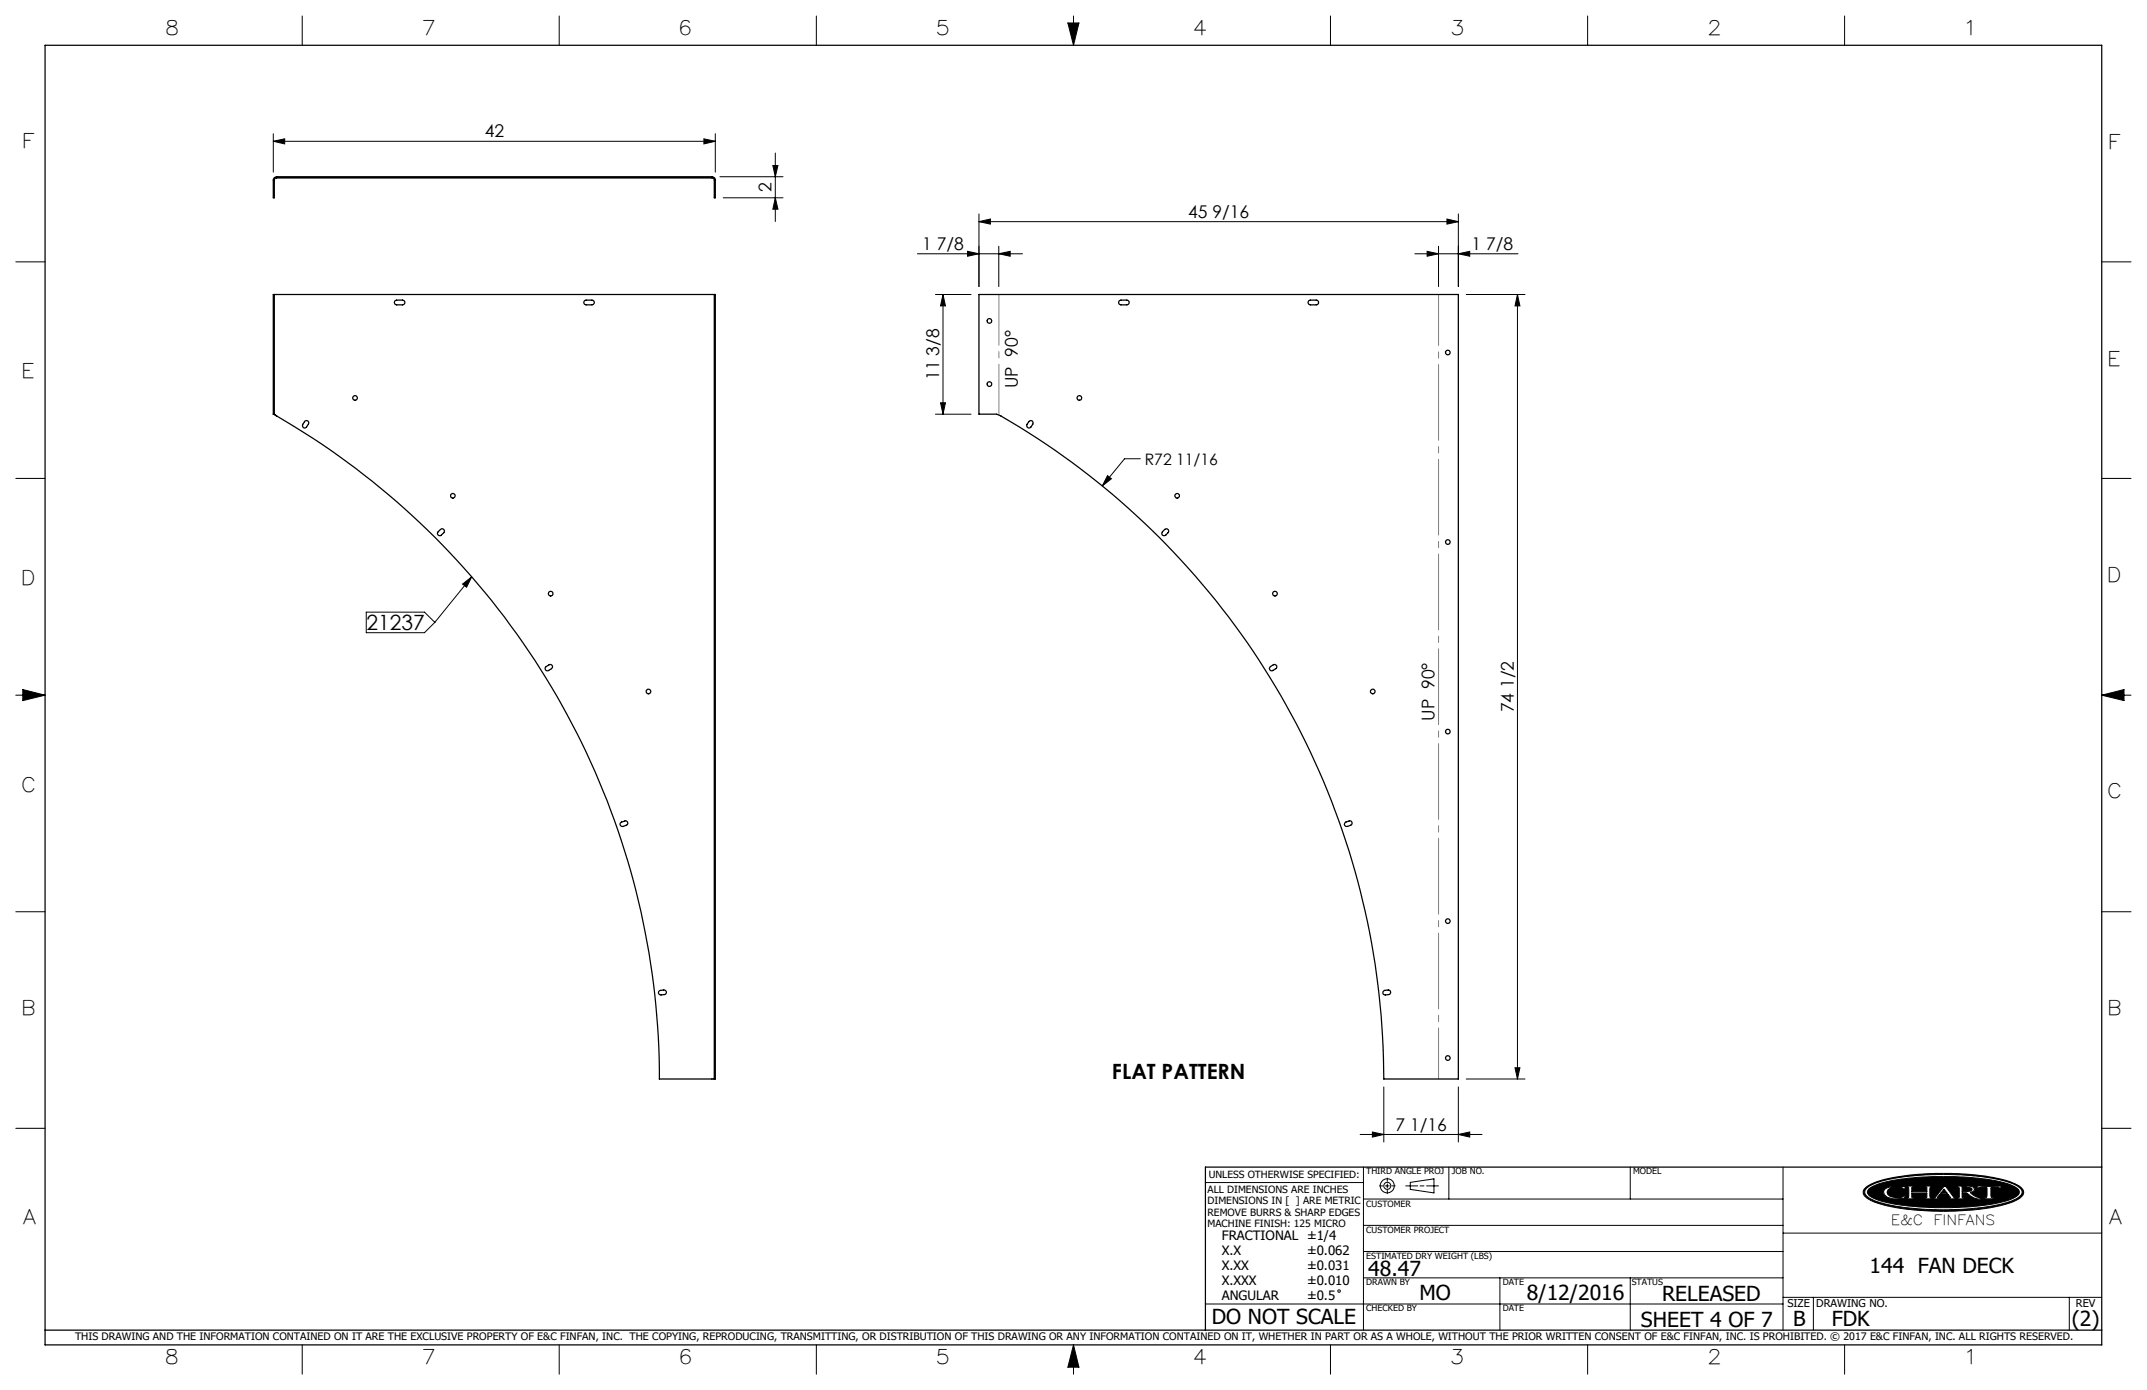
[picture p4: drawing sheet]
<svg xmlns="http://www.w3.org/2000/svg" width="432mm" height="279mm" viewBox="0 0 432 279" stroke-linecap="round" stroke-linejoin="round" font-family="sans-serif">
<g fill="none" stroke="#000" stroke-width=".2">
<path d="M60.8 3.2v5.9M112.5 3.2v5.9M164.2 3.2v5.9M214.8 4.6h2.2l-1.1 4.5zM215.9 3.2v5.9M267.6 3.2v5.9M319.3 3.2v5.9M371 3.2v5.9M55 28.4l2.3-.5v1zM55 26.9v7.7M55 28.4h88.9M141.6 27.9l2.3 .5-2.3 .5z"/>
<path d="M143.9 26.9v7.7M144.8 35.5h12.7M145.5 39.8h12M155.4 33.3h1.1l-.6 2.2zM155.9 30.8v13.7M155.9 39.8l.6 2.3h-1.1zM3.2 52.6h5.9M184.5 51h21.1M188.1 59.2h7.2M189.7 59.2l.4 2.3h-.9zM189.7 59.2v24.1M194.6 50.5l2.3 .5-2.3 .5z"/>
<path d="M196.9 44.6l2.3-.6v1zM196.9 43v14.6M196.9 44.6h96.4M200.9 51l2.3-.5v1zM200.9 49.5v8.1M284.6 51h20.7M287 50.5l2.3 .5-2.3 .5zM289.3 49.5v8.1M291 44l2.3 .6-2.3 .4zM293.3 51l2.3-.5v1zM293.3 43v14.6M294.9 59.2h11.8"/>
<path d="M305.2 59.2l.5 2.3h-1zM305.2 59.2v157.7M422.7 52.6h5.9M3.2 96.2h5.9M188.1 83.3h7.2M189.2 81h.9l-.4 2.3zM222.7 95.6l.8 .6-1.8 1.5zM229.3 92.2h-3.1l-4.5 5.5M422.7 96.2h5.9M93 117.4l1.9-1.4-1.1 2zM94.9 116l-7.4 9.1M3.2 139.7h5.9"/>
<path d="M4.6 138.6l4.5 1.1-4.5 1.1zM73.7 123h11.7l2.1 2.1-2.1 2.1h-11.7zM422.7 139.7h5.9M422.7 139.7l4.5-1.1v2.2zM3.2 183.3h5.9M422.7 183.3h5.9M278.3 218.5v11.1M293.3 218.5v11.1M294.9 216.9h11.8M304.7 214.6h1l-.5 2.3zM3.2 226.8h5.9M242.4 237.7h31.8"/>
<path d="M273.5 228h24.6M274.2 234.6v32.8M276 227.5l2.3 .5-2.3 .6zM277.4 238.4h.7M278.6 238.4h.8M279 236.8v.7M279 238v.8M279 239.3v.6M279.9 238.4h.7M282.7 238.4h2.4M283.6 237.7l4.8-.7v2.8l-4.8-.7zM285.6 238.4h.8"/>
<path d="M286.9 238.4h2.4M291.4 234.6v6.4M293.3 228l2.3-.5v1.1zM327.9 234.6v6.4M358.6 234.6v32.8M375.3 238.7a16.2 16.2 0 0 1 7.4-2.3 55.4 55.4 0 0 1 21.3 1.1l1.9 .8a1.36 1.36 0 0 1 1.1 1.1 1.36 1.36 0 0 1-.7 1.4 23 23 0 0 1-9.9 2.4l-.5 .1a53.3 53.3 0 0 1-18.2-1.4 4.1 4.1 0 0 1-3-2 1.17 1.17 0 0 1 .6-1.2zM375.4 238.9a12.3 12.3 0 0 1 6-2.1 59.4 59.4 0 0 1 22.1 .7 4.5 4.5 0 0 1 3.1 1.9 1.36 1.36 0 0 1-.9 1.5 27.8 27.8 0 0 1-10.4 2.1l-1.1 .1a48.8 48.8 0 0 1-17.3-1.8l-1.5-.9a.94 .94 0 0 1 0-1.5zM375.8 239a15.4 15.4 0 0 1 7.6-2.1l3.6-.3 3.3-.1a44.5 44.5 0 0 1 14.2 1.7l.8 .4a1.03 1.03 0 0 1 .8 1 1.03 1.03 0 0 1-.8 1 25.5 25.5 0 0 1-9.5 2l-5 .1a43.6 43.6 0 0 1-13.5-1.6l-1.3-.8a.79 .79 0 0 1-.2-1.3zM379 239.1a5 5 0 0 1 3.5-.6h.7l-.2 .6-.5-.4a3.4 3.4 0 0 0-2.8 .4l-.2 .5 .2 .5a3.1 3.1 0 0 0 2.8 .5l.4-.3h.3l-.2 .5-.7 .1a3.6 3.6 0 0 1-3.3-.8l-.2-.6zM383.5 238.4h1.6v.2l-.6 .1v.8h3v-.8l-.5-.1v-.2h1.5v.2l-.3 .1-.1 .4 .1 1.5v.1l.3 .1v.2h-1.5v-.2h.4l.1-.2v-.8h-3v.8l.1 .2h.5v.2h-1.6v-.2l.3-.1 .1-.1v-1.5v-.4l-.4-.1zM391 239l.6 .9h-1.3zM391 238.4h.3l1.7 2.3 .5 .1v.2h-1.6v-.2l.4-.1-.5-.6h-1.7l-.5 .7h.6v.2h-1.5v-.2l.5-.1z"/>
<path d="M393.6 238.4h2.3l.9 .2 .3 .4-.2 .5-.7 .2 1.2 .9 1.1 .2v.2a4.2 4.2 0 0 1-2.9-1.1l-1-.1v.9l.6 .1v.2h-1.6v-.2h.3l.2-.2v-1.8l-.5-.2zM394.6 238.6h.9l.9 .2 .2 .3-.2 .3-1.8 .1zM397.9 238.3l1 .2 3.7-.1-.3 .5h-.2l-.1-.2h-1.6l.1 1.9 .6 .2v.2h-2.2v-.2l.7-.2v-1.8l-1.6-.1-.2 .2h-.3zM402.1 238.9h.1M422.7 226.8h5.9M274.2 256.9h84.4M274.2 251.6h84.4M274.2 246.3h84.4M274.2 241h84.4M301.7 256.9v10.5M327.9 256.9v10.5M358.6 247.9h64.1"/>
<path d="M60.8 270.3v5.9M112.5 270.3v5.9M164.2 270.3v5.9M215.9 270.3v5.9M215.9 270.3l1.1 4.5h-2.2zM242.4 262.1h116.2M267.6 270.3v5.9M319.3 270.3v5.9M358.6 260.8h64.1M364.7 260.8v6.6M371 270.3v5.9M416.2 260.8v6.6"/>
<circle cx="279" cy="238.4" r=".71"/>
<circle cx="279" cy="238.4" r="1.41"/>
<circle cx="269.3" cy="259.5" r=".25"/>
</g>
<g fill="none" stroke="#000" stroke-width=".25">
<path d="M9.1 9.1h413.6v261.2h-413.6zM55.2 35.7l.4-.2h87.6a.66 .66 0 0 1 .7 .7v3.6h-.2v-3.7l-.4-.3h-87.8l-.3 .1v.3v3.6h-.2v-3.7zM55.2 59.2h88.5M55.2 59.2h-.2v24.1M55.2 59.2v24.1M143.7 59.2h.2v157.7h-.2M143.7 59.2v157.7M196.9 59.2h96.4v157.7h-15a153.9 153.9 0 0 0-77-133.3l-.9-.3h-3.5zM79.4 60.5l.4-.2h1.2a.48 .48 0 0 1 .4 .5 .48 .48 0 0 1-.4 .5h-1.2a.48 .48 0 0 1-.5-.3 .48 .48 0 0 1 .1-.5zM117.5 60.5l.4-.2h1.2a.48 .48 0 0 1 .4 .5 .48 .48 0 0 1-.4 .5h-1.2a.48 .48 0 0 1-.5-.3 .48 .48 0 0 1 .1-.5zM225.1 60.5l.3-.2h1.2a.48 .48 0 0 1 .5 .5 .48 .48 0 0 1-.5 .5h-1.2a.48 .48 0 0 1-.4-.3 .48 .48 0 0 1 .1-.5zM263.2 60.5l.3-.2h1.2a.48 .48 0 0 1 .5 .5 .48 .48 0 0 1-.5 .5h-1.2a.48 .48 0 0 1-.4-.3 .48 .48 0 0 1 .1-.5z"/>
<path d="M55 83.3l.6 .3M55 83.3h.2M55.2 83.3l.4 .3M55.6 83.6a153.8 153.8 0 0 1 77 133.3h11.1M61.3 84.7a.46 .46 0 0 1 .6-.1 .46 .46 0 0 1 .1 .7l-.3 .5a.46 .46 0 0 1-.7 .2 .46 .46 0 0 1-.1-.7zM206.9 84.8a.48 .48 0 0 1 .7-.2 .48 .48 0 0 1 .1 .7l-.3 .5a.47 .47 0 0 1-.7 .2 .47 .47 0 0 1-.1-.7zM88.1 106.9l.5-.5a.46 .46 0 0 1 .6 0 .46 .46 0 0 1 .1 .7l-.5 .5a.46 .46 0 0 1-.7-.1 .46 .46 0 0 1 0-.6zM234.2 106.4a.46 .46 0 0 1 .7 0 .46 .46 0 0 1 0 .7l-.4 .5a.47 .47 0 0 1-.7 0 .47 .47 0 0 1 0-.7zM109.7 134.1l.7-.5a.46 .46 0 0 1 .7 .2 .46 .46 0 0 1-.2 .6l-.6 .4a.47 .47 0 0 1-.6-.1 .47 .47 0 0 1 0-.6zM255.4 134.1l.7-.5a.46 .46 0 0 1 .6 .2 .46 .46 0 0 1-.1 .6l-.6 .4a.45 .45 0 0 1-.6-.1 .45 .45 0 0 1 0-.6zM124.8 165.4l.9-.4a.45 .45 0 0 1 .5 .3 .45 .45 0 0 1-.3 .6l-.6 .2a.47 .47 0 0 1-.5-.1 .47 .47 0 0 1 0-.6zM270.6 165.3l.7-.3a.45 .45 0 0 1 .6 .3 .45 .45 0 0 1-.3 .6l-.6 .2a.48 .48 0 0 1-.6-.2 .48 .48 0 0 1 .2-.6z"/>
<path d="M132.6 199.2l.9-.2a.46 .46 0 0 1 .5 .4 .46 .46 0 0 1-.4 .5l-.6 .1a.46 .46 0 0 1-.5-.3 .46 .46 0 0 1 .1-.5zM278.2 199.2l1-.2a.46 .46 0 0 1 .5 .4 .46 .46 0 0 1-.4 .5l-.7 .1a.46 .46 0 0 1-.4-.2 .46 .46 0 0 1 0-.6zM422.7 234.6h-180.3v32.8M9.1 267.4h413.6"/>
<circle cx="71.4" cy="80" r=".45"/>
<circle cx="199" cy="77.2" r=".46"/>
<circle cx="199" cy="64.5" r=".46"/>
<circle cx="217.1" cy="80" r=".46"/>
<circle cx="291.2" cy="70.9" r=".47"/>
<circle cx="91.1" cy="99.6" r=".47"/>
<circle cx="236.7" cy="99.7" r=".46"/>
<circle cx="110.8" cy="119.3" r=".47"/>
<circle cx="256.4" cy="119.3" r=".47"/>
<circle cx="291.2" cy="109" r=".47"/>
<circle cx="130.4" cy="139" r=".47"/>
<circle cx="276.1" cy="139" r=".46"/>
<circle cx="291.2" cy="147.1" r=".47"/>
<circle cx="291.2" cy="185.2" r=".47"/>
<circle cx="291.2" cy="212.7" r=".47"/>
</g>
<g fill="#000">
<path d="M383.5 238.4v.2h.3l.1 .2v1.8l-.1 .1-.3 .1v.2h1.6v-.2h-.5l-.1-.2v-.8h3v.9l-.5 .1v.2h1.5v-.2l-.3-.1-.1-.2v-1.6l.1-.3h.3v-.2h-1.5v.2l.5 .1v.8h-3v-.8l.6-.1v-.2zM391 238.4l-1.8 2.3-.5 .1v.2h1.5v-.2h-.6l.5-.7h1.7l.5 .6-.4 .1v.2h1.6v-.2l-.5-.1-1.7-2.3zM393.6 238.4v.2l.5 .2v1.8l-.2 .2h-.3v.2h1.6v-.2l-.6-.1v-.9l1 .1a3.7 3.7 0 0 0 2.9 1.1v-.2a3.4 3.4 0 0 1-2.3-1.1 .68 .68 0 0 0 .8-.2 .68 .68 0 0 0 0-.8l-.7-.3zM397.9 238.3l-.4 .6h.3l.2-.2 1.6 .1v1.8l-.2 .2h-.5v.2h2.2v-.2h-.5l-.2-.3v-1.7l1.6-.1 .1 .2h.2l.3-.5-4 .1zM375.8 239a13.3 13.3 0 0 1 6.5-2l2.7-.3 3.8-.2 7.5 .2a24.3 24.3 0 0 1 9.1 2 1.01 1.01 0 0 1 .7 .9 1.01 1.01 0 0 1-.7 1 21.9 21.9 0 0 1-8.6 1.9l-3.9 .2h-4.1l-3.8-.2a21.2 21.2 0 0 1-8.8-2l-.4-.3-.2-.5zM379.1 239a1.04 1.04 0 0 0 .7 1.7 7 7 0 0 0 3.2 .1l.2-.5h-.3l-.5 .4a2.56 2.56 0 0 1-2.8-.8 1.28 1.28 0 0 1 1.4-1.3h.2a1.49 1.49 0 0 1 1.4 .2l.4 .3 .2-.6h-.6a4.7 4.7 0 0 0-3.5 .5zM375.3 238.7a17.5 17.5 0 0 1 7.8-2.4l5.1-.4h4.8a34.5 34.5 0 0 1 12.5 2.2l.4 .2a1.36 1.36 0 0 1 .9 2 9.1 9.1 0 0 1-5.1 2.2l-.4 .1a58.1 58.1 0 0 1-23.1-.6 5.6 5.6 0 0 1-3.4-1.9v-.8zM375.3 238.9a1.14 1.14 0 0 0 .6 1.9 24 24 0 0 0 9.3 2.1l4.6 .3 3.7-.1a33.7 33.7 0 0 0 11.9-2.1l.4-.2a1.19 1.19 0 0 0 .9-1.2 1.19 1.19 0 0 0-.9-1.1 21.6 21.6 0 0 0-8.8-2.1l-5.1-.3-4.7 .1a30.2 30.2 0 0 0-11.1 2.1z" fill-rule="evenodd"/>
<path d="M215.9 270.3l-1.1 4.5h2.2zM214.8 4.6h2.2l-1.1 4.5zM4.6 138.6l4.5 1.1-4.5 1.1zM422.7 139.7l4.5-1.1v2.2zM391 239l-.7 .9h1.3zM394.6 238.6v.9l1.7-.1a.38 .38 0 0 0 .3-.4 .38 .38 0 0 0-.5-.3z" fill-rule="evenodd"/>
</g>
<path d="M200.9 59.2v24.2M289.3 59.2v157.7" fill="none" stroke="#808080" stroke-width=".2" stroke-dasharray="15.2 1.3 1.3 1.3" stroke-dashoffset="5"/>
<g fill="#000">
<path d="M222.7 95.6l.8 .6-1.8 1.5zM93 117.4l1.9-1.4-1.1 2z"/>
<path d="M141.6 27.9l2.3 .5-2.3 .5zM55 28.4l2.3-.5v1z"/>
<path d="M155.9 39.8l.6 2.3h-1.1zM155.4 33.3h1.1l-.6 2.2z"/>
<path d="M189.7 59.2l.4 2.3h-.9zM189.2 81h.9l-.4 2.3zM305.2 59.2l.5 2.3h-1zM304.7 214.6h1l-.5 2.3z"/>
<path d="M196.9 44.6l2.3-.6v1zM291 44l2.3 .6-2.3 .4zM287 50.5l2.3 .5-2.3 .5zM293.3 51l2.3-.5v1zM276 227.5l2.3 .5-2.3 .6zM293.3 228l2.3-.5v1.1z"/>
<path d="M200.9 51l2.3-.5v1zM194.6 50.5l2.3 .5-2.3 .5z"/>
</g>
<g font-size="4.2">
<text x="73.7" y="126.6">21237</text>
<text x="223.6" y="217">FLAT PATTERN</text>
<text x="275.2" y="256.5">48.47</text>
<text x="376" y="255.9">144 FAN DECK</text>
<text x="285.5" y="261.4">MO</text>
<text x="307.1" y="261.3">8/12/2016</text>
<text x="334.3" y="261.6">RELEASED</text>
<text x="243.7" y="266.1">DO NOT SCALE</text>
<text x="330" y="266.7">SHEET 4 OF 7</text>
<text x="360.6" y="266.5">B</text>
<text x="368.4" y="266.6">FDK</text>
<text x="416.7" y="266.5">(2)</text>
</g>
<g font-size="4">
<text x="33.6" y="7.1">8</text>
<text x="85.2" y="7.1">7</text>
<text x="137" y="7.1">6</text>
<text x="188.6" y="7.1">5</text>
<text x="240.3" y="7.1">4</text>
<text x="292.1" y="7.1">3</text>
<text x="343.8" y="7.1">2</text>
<text x="395.7" y="7.1">1</text>
<text x="4.9" y="29.8">F</text>
<text x="424.5" y="29.9">F</text>
<text x="4.8" y="76">E</text>
<text x="424.3" y="73.5">E</text>
<text x="4.7" y="117.7">D</text>
<text x="424.2" y="116.9">D</text>
<text x="4.7" y="159.3">C</text>
<text x="424.2" y="160.4">C</text>
<text x="4.8" y="204">B</text>
<text x="424.3" y="204">B</text>
<text x="4.8" y="246.1">A</text>
<text x="424.3" y="246">A</text>
<text x="33.6" y="274.3">8</text>
<text x="85.2" y="274.3">7</text>
<text x="137" y="274.3">6</text>
<text x="188.6" y="274.3">5</text>
<text x="240.3" y="274.3">4</text>
<text x="292.1" y="274.3">3</text>
<text x="343.8" y="274.3">2</text>
<text x="395.8" y="274.3">1</text>
</g>
<g font-size="3.5">
<text x="97.5" y="27.6">42</text>
<text x="155.2" y="38.6" transform="rotate(-90 155.2 38.6)">2</text>
<text x="239" y="43.8">45 9/16</text>
<text x="185.5" y="50.2">1 7/8</text>
<text x="296" y="50.2">1 7/8</text>
<text x="188.9" y="76.4" transform="rotate(-90 188.9 76.4)">11 3/8</text>
<text x="204.7" y="78.1" transform="rotate(-90 204.7 78.1)">UP 90°</text>
<text x="304.4" y="143.2" transform="rotate(-90 304.4 143.2)">74 1/2</text>
<text x="288.5" y="144.8" transform="rotate(-90 288.5 144.8)">UP 90°</text>
<text x="280.6" y="227.3">7 1/16</text>
</g>
<text font-size="3.2" x="230.2" y="93.4">R72 11/16</text>
<g font-size="2.8">
<text x="380.3" y="246.2">E&amp;C</text>
<text x="388.9" y="246.2">FINFANS</text>
</g>
<g font-size="2.6">
<text x="245.7" y="249.3">FRACTIONAL ±1/4</text>
<text x="245.7" y="252.3">X.X</text>
<text x="245.7" y="255.3">X.XX</text>
<text x="262.9" y="252.3">±0.062</text>
<text x="262.9" y="255.3">±0.031</text>
<text x="245.7" y="258.3">X.XXX</text>
<text x="245.7" y="261.3">ANGULAR</text>
<text x="262.9" y="258.3">±0.010</text>
<text x="262.9" y="261.3">±0.5</text>
</g>
<g font-size="2.2">
<text x="359.5" y="262.8">SIZE</text>
<text x="365.3" y="262.7">DRAWING NO.</text>
<text x="417.5" y="262.8">REV</text>
</g>
<text font-size="2.1" x="15.1" y="269.4">THIS DRAWING AND THE INFORMATION CONTAINED ON IT ARE THE EXCLUSIVE PROPERTY OF E&amp;C FINFAN, INC. THE COPYING, REPRODUCING, TRANSMITTING, OR DISTRIBUTION OF THIS DRAWING OR ANY INFORMATION CONTAINED ON IT, WHETHER IN PART OR AS A WHOLE, WITHOUT THE PRIOR WRITTEN CONSENT OF E&amp;C FINFAN, INC. IS PROHIBITED. © 2017 E&amp;C FINFAN, INC. ALL RIGHTS RESERVED.</text>
<g font-size="2">
<text x="242.9" y="239.8">ALL DIMENSIONS ARE INCHES</text>
<text x="243.1" y="236.8">UNLESS OTHERWISE SPECIFIED:</text>
<text x="242.9" y="242.1">DIMENSIONS IN [ ] ARE METRIC</text>
<text x="242.9" y="244.4">REMOVE BURRS &amp; SHARP EDGES</text>
<text x="242.9" y="246.7">MACHINE FINISH: 125 MICRO</text>
</g>
<g font-size="1.7">
<text x="274.8" y="236.1">THIRD ANGLE PROJ</text>
<text x="292" y="236.1">JOB NO.</text>
<text x="328.5" y="236.1">MODEL</text>
<text x="274.8" y="242.5">CUSTOMER</text>
<text x="274.8" y="247.8">CUSTOMER PROJECT</text>
<text x="274.8" y="253.1">ESTIMATED DRY WEIGHT (LBS)</text>
<text x="274.8" y="258.3">DRAWN BY</text>
<text x="274.8" y="263.6">CHECKED BY</text>
<text x="302.2" y="263.6">DATE</text>
<text x="302.2" y="258.3">DATE</text>
<text x="328.2" y="258.3">STATUS</text>
</g>
</svg>
